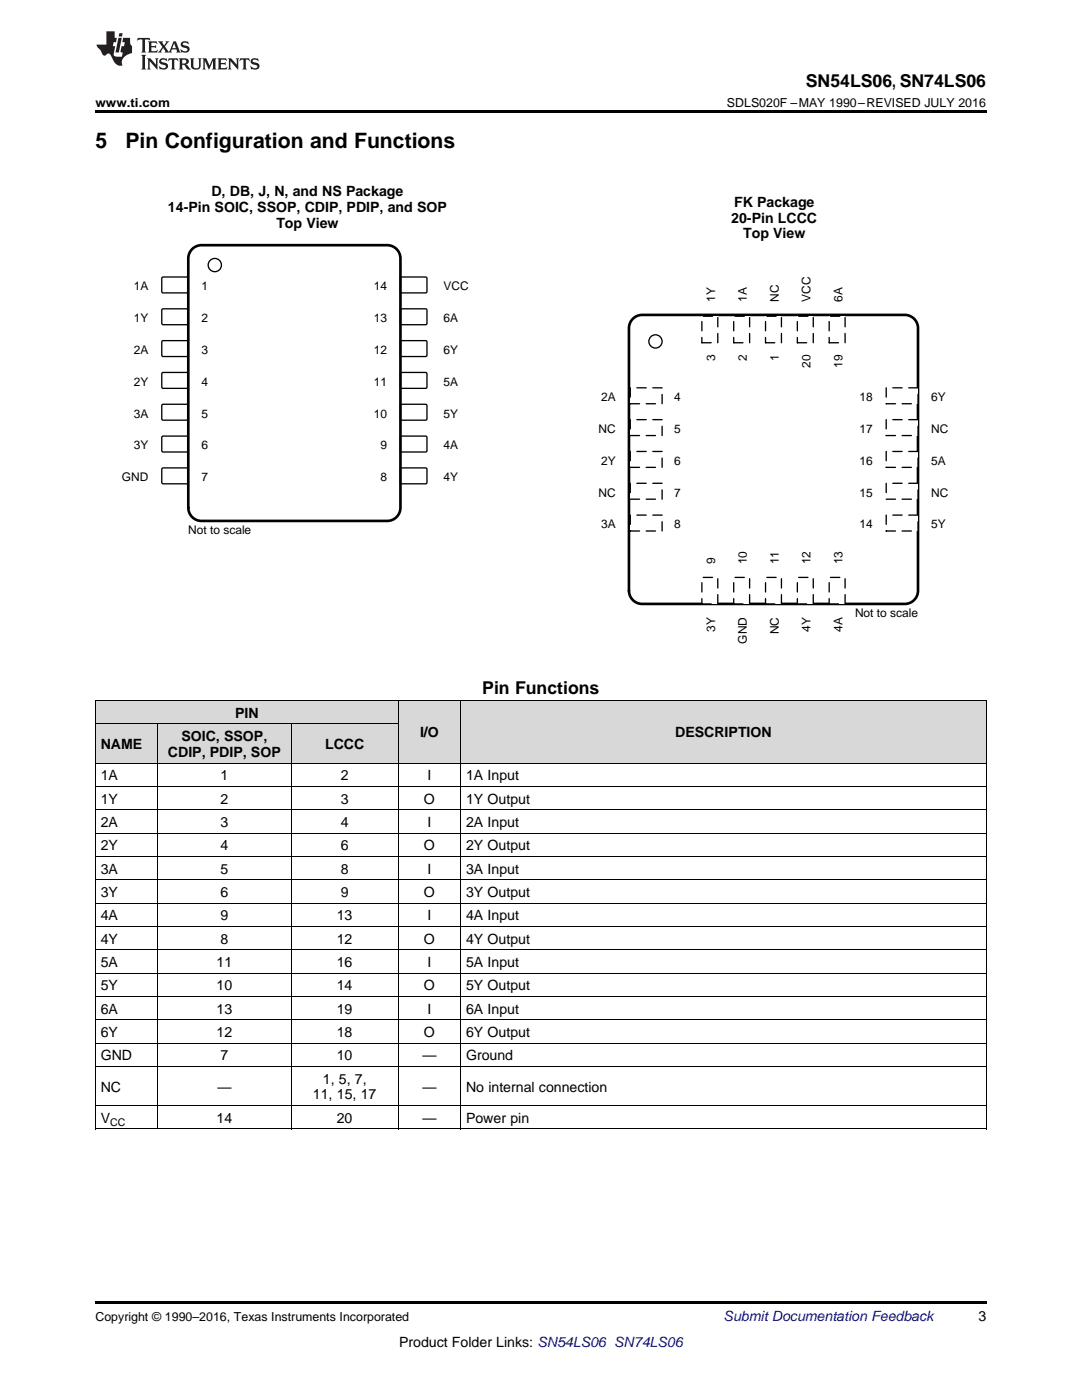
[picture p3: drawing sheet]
<svg xmlns="http://www.w3.org/2000/svg" width="216mm" height="279mm" viewBox="0 0 216 279" stroke-linecap="round" stroke-linejoin="round" font-family="sans-serif">
<g fill="#d8d8d8">
<path d="M79.5 139.8h12.4v12.5h-12.4z"/>
<path d="M91.9 139.8h104.9v12.5h-104.9z"/>
<path d="M19 144.5h12.5v7.8h-12.5z"/>
<path d="M31.5 144.5h26.6v7.8h-26.6z"/>
<path d="M58.1 144.5h21.4v7.8h-21.4z"/>
<path d="M19 139.8h12.5v4.7h-12.5z"/>
<path d="M31.5 139.8h26.6v4.7h-26.6z"/>
<path d="M58.1 139.8h21.4v4.7h-21.4z"/>
</g>
<path d="M19 225.3l.2 .1zM58 225.3l.1 .1zM79.4 225.3l.1 .1zM91.8 225.3l.1 .1zM196.7 225.3l.1 .1zM19 259.7h177.8v.5h-177.8z" fill="#000"/>
<g fill="none" stroke="#000" stroke-width=".2">
<path d="M19 139.8h177.8M19.1 139.8v85.6M79.4 139.8v85.6M91.9 139.8v85.6M196.8 139.8v85.6M19 156.9h177.8M19 152.3h177.8M19 144.4h60.5M31.4 144.5v80.9M58.1 144.5v80.9M19 175.6h177.8M19 170.9h177.8"/>
<path d="M19 166.2h177.8M19 161.6h177.8M19 198.8h177.8M19 194.2h177.8M19 189.5h177.8M19 184.9h177.8M19 180.2h177.8M19 212.8h177.8M19 208.2h177.8M19 203.5h177.8M19 225.3h177.8M19 220.6h177.8"/>
</g>
<circle cx="130.8" cy="68.1" r="1.32" fill="none" stroke="#000" stroke-width=".26"/>
<path d="M126.5 63.4l1-.5 .6-.1h52.4a2.65 2.65 0 0 1 2.7 2.7v52.4a2.65 2.65 0 0 1-2.7 2.6h-52.4a2.65 2.65 0 0 1-2.6-2.6v-52.4a2.64 2.64 0 0 1 1-2.1z" fill="none" stroke="#000" stroke-width=".53"/>
<path d="M125.8 77.4h6.3v3.2h-6.3z" fill-rule="evenodd" fill="#fff"/>
<path d="M125.8 77.4h6.3v3.2h-6.3z" fill="none" stroke="#000" stroke-width=".26" stroke-dasharray="1.9 1.3"/>
<path d="M125.8 83.7h6.3v3.2h-6.3z" fill-rule="evenodd" fill="#fff"/>
<path d="M125.8 83.7h6.3v3.2h-6.3z" fill="none" stroke="#000" stroke-width=".26" stroke-dasharray="1.9 1.3"/>
<path d="M125.8 90.1h6.3v3.2h-6.3z" fill-rule="evenodd" fill="#fff"/>
<path d="M125.8 90.1h6.3v3.2h-6.3z" fill="none" stroke="#000" stroke-width=".26" stroke-dasharray="1.9 1.3"/>
<path d="M125.8 96.4h6.3v3.2h-6.3z" fill-rule="evenodd" fill="#fff"/>
<path d="M125.8 96.4h6.3v3.2h-6.3z" fill="none" stroke="#000" stroke-width=".26" stroke-dasharray="1.9 1.3"/>
<path d="M125.8 102.8h6.3v3.2h-6.3z" fill-rule="evenodd" fill="#fff"/>
<path d="M125.8 102.8h6.3v3.2h-6.3z" fill="none" stroke="#000" stroke-width=".26" stroke-dasharray="1.9 1.3"/>
<path d="M140.1 115.2h3.1v5.3h-3.1z" fill-rule="evenodd" fill="#fff"/>
<path d="M140.1 115.2h3.1v5.3h-3.1z" fill="none" stroke="#000" stroke-width=".26" stroke-dasharray="1.9 1.3"/>
<path d="M146.4 115.2h3.2v5.3h-3.2z" fill-rule="evenodd" fill="#fff"/>
<path d="M146.4 115.2h3.2v5.3h-3.2z" fill="none" stroke="#000" stroke-width=".26" stroke-dasharray="1.9 1.3"/>
<path d="M152.8 115.2h3.1v5.3h-3.1z" fill-rule="evenodd" fill="#fff"/>
<path d="M152.8 115.2h3.1v5.3h-3.1z" fill="none" stroke="#000" stroke-width=".26" stroke-dasharray="1.9 1.3"/>
<path d="M159.1 115.2h3.2v5.3h-3.2z" fill-rule="evenodd" fill="#fff"/>
<path d="M159.1 115.2h3.2v5.3h-3.2z" fill="none" stroke="#000" stroke-width=".26" stroke-dasharray="1.9 1.3"/>
<path d="M165.5 115.2h3.1v5.3h-3.1z" fill-rule="evenodd" fill="#fff"/>
<path d="M165.5 115.2h3.1v5.3h-3.1z" fill="none" stroke="#000" stroke-width=".26" stroke-dasharray="1.9 1.3"/>
<path d="M176.8 102.8h6.4v3.2h-6.4z" fill-rule="evenodd" fill="#fff"/>
<path d="M176.8 102.8h6.4v3.2h-6.4z" fill="none" stroke="#000" stroke-width=".26" stroke-dasharray="1.9 1.3"/>
<path d="M176.8 96.4h6.4v3.2h-6.4z" fill-rule="evenodd" fill="#fff"/>
<path d="M176.8 96.4h6.4v3.2h-6.4z" fill="none" stroke="#000" stroke-width=".26" stroke-dasharray="1.9 1.3"/>
<path d="M176.8 90.1h6.4v3.2h-6.4z" fill-rule="evenodd" fill="#fff"/>
<path d="M176.8 90.1h6.4v3.2h-6.4z" fill="none" stroke="#000" stroke-width=".26" stroke-dasharray="1.9 1.3"/>
<path d="M176.8 83.7h6.4v3.2h-6.4z" fill-rule="evenodd" fill="#fff"/>
<path d="M176.8 83.7h6.4v3.2h-6.4z" fill="none" stroke="#000" stroke-width=".26" stroke-dasharray="1.9 1.3"/>
<path d="M176.8 77.4h6.4v3.2h-6.4z" fill-rule="evenodd" fill="#fff"/>
<path d="M176.8 77.4h6.4v3.2h-6.4z" fill="none" stroke="#000" stroke-width=".26" stroke-dasharray="1.9 1.3"/>
<path d="M165.5 63.1h3.1v5.3h-3.1z" fill-rule="evenodd" fill="#fff"/>
<path d="M165.5 63.1h3.1v5.3h-3.1z" fill="none" stroke="#000" stroke-width=".26" stroke-dasharray="1.9 1.3"/>
<path d="M159.1 63.1h3.2v5.3h-3.2z" fill-rule="evenodd" fill="#fff"/>
<path d="M159.1 63.1h3.2v5.3h-3.2z" fill="none" stroke="#000" stroke-width=".26" stroke-dasharray="1.9 1.3"/>
<path d="M152.8 63.1h3.1v5.3h-3.1z" fill-rule="evenodd" fill="#fff"/>
<path d="M152.8 63.1h3.1v5.3h-3.1z" fill="none" stroke="#000" stroke-width=".26" stroke-dasharray="1.9 1.3"/>
<path d="M146.4 63.1h3.2v5.3h-3.2z" fill-rule="evenodd" fill="#fff"/>
<path d="M146.4 63.1h3.2v5.3h-3.2z" fill="none" stroke="#000" stroke-width=".26" stroke-dasharray="1.9 1.3"/>
<path d="M140.1 63.1h3.1v5.3h-3.1z" fill-rule="evenodd" fill="#fff"/>
<path d="M140.1 63.1h3.1v5.3h-3.1z" fill="none" stroke="#000" stroke-width=".26" stroke-dasharray="1.9 1.3"/>
<path d="M32.4 55.3h5l.2 .2-.1 2.8-.2 .2-4.9-.1-.1-.2v-2.7z" fill-rule="evenodd" fill="#fff"/>
<path d="M32.4 55.3h5l.2 .2-.1 2.8-.2 .2-4.9-.1-.1-.2v-2.7z" fill="none" stroke="#000" stroke-width=".26"/>
<path d="M79.9 55.4l.3-.1h4.9l.1 .2v2.8l-.3 .2-4.9-.1-.1-.2z" fill-rule="evenodd" fill="#fff"/>
<path d="M79.9 55.4l.3-.1h4.9l.1 .2v2.8l-.3 .2-4.9-.1-.1-.2z" fill="none" stroke="#000" stroke-width=".26"/>
<path d="M32.4 61.7h5l.2 .2-.1 2.8-.2 .1h-4.9l-.1-.3v-2.6z" fill-rule="evenodd" fill="#fff"/>
<path d="M32.4 61.7h5l.2 .2-.1 2.8-.2 .1h-4.9l-.1-.3v-2.6z" fill="none" stroke="#000" stroke-width=".26"/>
<path d="M79.9 61.8l.3-.2 4.9 .1 .1 .2v2.8l-.3 .1h-4.9l-.1-.3z" fill-rule="evenodd" fill="#fff"/>
<path d="M79.9 61.8l.3-.2 4.9 .1 .1 .2v2.8l-.3 .1h-4.9l-.1-.3z" fill="none" stroke="#000" stroke-width=".26"/>
<path d="M32.4 68h5l.2 .2-.1 2.8-.2 .2-4.9-.1-.1-.2v-2.7z" fill-rule="evenodd" fill="#fff"/>
<path d="M32.4 68h5l.2 .2-.1 2.8-.2 .2-4.9-.1-.1-.2v-2.7z" fill="none" stroke="#000" stroke-width=".26"/>
<path d="M79.9 68.1l.3-.1h4.9l.1 .2v2.8l-.3 .2-4.9-.1-.1-.2z" fill-rule="evenodd" fill="#fff"/>
<path d="M79.9 68.1l.3-.1h4.9l.1 .2v2.8l-.3 .2-4.9-.1-.1-.2z" fill="none" stroke="#000" stroke-width=".26"/>
<path d="M32.3 74.5l.2-.2 4.9 .1 .2 .2-.1 2.8-.2 .1h-4.9l-.1-.3z" fill-rule="evenodd" fill="#fff"/>
<path d="M32.3 74.5l.2-.2 4.9 .1 .2 .2-.1 2.8-.2 .1h-4.9l-.1-.3z" fill="none" stroke="#000" stroke-width=".26"/>
<path d="M79.9 74.5l.3-.2 4.9 .1 .1 .2v2.8l-.3 .1h-4.9l-.1-.3z" fill-rule="evenodd" fill="#fff"/>
<path d="M79.9 74.5l.3-.2 4.9 .1 .1 .2v2.8l-.3 .1h-4.9l-.1-.3z" fill="none" stroke="#000" stroke-width=".26"/>
<path d="M32.3 80.8l.2-.1h4.9l.2 .2-.1 2.8-.2 .2-4.9-.1-.1-.2z" fill-rule="evenodd" fill="#fff"/>
<path d="M32.3 80.8l.2-.1h4.9l.2 .2-.1 2.8-.2 .2-4.9-.1-.1-.2z" fill="none" stroke="#000" stroke-width=".26"/>
<path d="M79.9 80.8l.3-.1h4.9l.1 .2v2.8l-.3 .2-4.9-.1-.1-.2z" fill-rule="evenodd" fill="#fff"/>
<path d="M79.9 80.8l.3-.1h4.9l.1 .2v2.8l-.3 .2-4.9-.1-.1-.2z" fill="none" stroke="#000" stroke-width=".26"/>
<path d="M32.3 87.2l.2-.2 4.9 .1 .2 .2-.1 2.8-.2 .1h-4.9l-.1-.3z" fill-rule="evenodd" fill="#fff"/>
<path d="M32.3 87.2l.2-.2 4.9 .1 .2 .2-.1 2.8-.2 .1h-4.9l-.1-.3z" fill="none" stroke="#000" stroke-width=".26"/>
<path d="M79.9 87.2l.3-.2 4.9 .1 .1 .2v2.8l-.3 .1h-4.9l-.1-.3z" fill-rule="evenodd" fill="#fff"/>
<path d="M79.9 87.2l.3-.2 4.9 .1 .1 .2v2.8l-.3 .1h-4.9l-.1-.3z" fill="none" stroke="#000" stroke-width=".26"/>
<path d="M32.3 93.5l.2-.1h4.9l.2 .2-.1 2.8-.2 .2-4.9-.1-.1-.2z" fill-rule="evenodd" fill="#fff"/>
<path d="M32.3 93.5l.2-.1h4.9l.2 .2-.1 2.8-.2 .2-4.9-.1-.1-.2z" fill="none" stroke="#000" stroke-width=".26"/>
<path d="M79.9 93.5l.3-.1h4.9l.1 .2v2.8l-.3 .2-4.9-.1-.1-.2z" fill-rule="evenodd" fill="#fff"/>
<g fill="none" stroke="#000" stroke-width=".26">
<path d="M79.9 93.5l.3-.1h4.9l.1 .2v2.8l-.3 .2-4.9-.1-.1-.2z"/>
<circle cx="42.9" cy="52.9" r="1.32"/>
</g>
<path d="M38.6 49.5l1-.5 .6-.1h37.1a2.65 2.65 0 0 1 2.6 2.7v49.7a2.65 2.65 0 0 1-2.6 2.7h-37.1a2.65 2.65 0 0 1-2.6-2.7v-49.7a2.64 2.64 0 0 1 1-2.1z" fill="none" stroke="#000" stroke-width=".53"/>
<path d="M19 22h177.8v.5h-177.8z" fill="#000"/>
<g fill="#231f20">
<path d="M27.5 7.6l-.1 .5 .4-.2h.6v.1v2.1l-.2 .4h1l-.3-.4v-2.1l.1-.1h.5l.5 .2-.2-.5zM29.5 8.3l.2 .3v1.5l-.2 .4h1.8l.2-.6a1.04 1.04 0 0 1-1.3 .2v-.7h.6l.3 .2v-.6l-.3 .2h-.6v-.6l.8-.1 .4 .3-.2-.5zM31.5 8.3l.9 1.1-.9 1.1h.8l-.2-.2 .5-.7 .4 .7-.2 .2h1.5l-.1-.2 .1-.4h.9l.1 .4-.2 .2h1l-.3-.3-.7-1.9h-.5l-.9 2-.8-1 .9-1h-.8l.1 .3-.3 .5-.4-.6 .2-.2zM34.7 8.6l.4 1h-.7zM36.3 8.4a.63 .63 0 0 0-.2 .7 .63 .63 0 0 0 .6 .4l.6 .2 .1 .2a.75 .75 0 0 1-.7 .4 .75 .75 0 0 1-.6-.5l.1 .7 .1-.1a1.11 1.11 0 0 0 1.5-.6 1.13 1.13 0 0 0-1.2-.8l-.1-.4a1.04 1.04 0 0 1 1.2 .2l-.2-.5-.1 .1-.5-.2zM28.2 10.9l.2 .4v2.2l-.2 .4h1l-.3-.4v-2.2l.3-.4zM29.3 11.6l.3 .4v1.5l-.3 .4h.8l-.2-.4v-1.3l1.5 1.7v-1.9l.2-.4h-.7l.2 .4v.9l-1.1-1.3zM32 11.8a.62 .62 0 0 0-.2 .7 .62 .62 0 0 0 .6 .4l.6 .1 .1 .3a.76 .76 0 0 1-.7 .3 .76 .76 0 0 1-.6-.4l.1 .7 .1-.1a1.11 1.11 0 0 0 1.5-.6 1.13 1.13 0 0 0-1.2-.8l-.1-.4a1.04 1.04 0 0 1 1.2 .2l-.2-.6-.1 .1-.5-.1zM33.7 11.6l-.2 .6a.61 .61 0 0 1 .8-.3v1.6l-.2 .4h.9l-.2-.4v-1.6a.63 .63 0 0 1 .8 .3l-.2-.6zM35.6 11.6l.3 .4v1.5l-.3 .4h1l-.2-.2v-.8l.5 .2a.76 .76 0 0 0 1.2 .7l-1-1a.58 .58 0 0 0 .6-.5 .58 .58 0 0 0-.5-.6zM36.4 11.9h.1a.45 .45 0 0 1 .5 .1 .45 .45 0 0 1 .1 .5l-.7 .2zM37.9 11.6l.2 .2a2.17 2.17 0 0 0 .3 1.9 .99 .99 0 0 0 1.6-.6v-1.1l.2-.4h-.7l.2 .2a1.92 1.92 0 0 1-.2 1.8 .6 .6 0 0 1-.9-.5v-1.1l.2-.4zM40.4 11.6l.2 .4v1.5l-.2 .4h.7l-.2-.4v-1.4l.8 1.8 .8-1.8v1.4l-.2 .4h.9l-.2-.4v-1.5l.2-.4h-.8l-.6 1.5-.6-1.5zM43.4 11.6l.2 .4v1.5l-.2 .4h1.8l.2-.6a1.04 1.04 0 0 1-1.3 .1v-.6h.5l.4 .2v-.6l-.4 .2h-.5v-.7h.8l.3 .3-.1-.6zM45.5 11.6l.2 .4v1.5l-.2 .4h.7l-.2-.4v-1.3l1.5 1.7v-1.9l.2-.4h-.7l.2 .4v.9l-1.1-1.3zM47.9 11.6l-.1 .6a.61 .61 0 0 1 .8-.3v1.6l-.3 .4h1l-.3-.4 .1-1.6a.63 .63 0 0 1 .7 .3l-.1-.6zM50.2 11.8a.62 .62 0 0 0-.2 .7 .62 .62 0 0 0 .6 .4l.6 .1 .2 .3a.76 .76 0 0 1-.8 .3 .76 .76 0 0 1-.6-.4l.1 .7 .2-.1a1.11 1.11 0 0 0 1.5-.6 1.13 1.13 0 0 0-1.3-.8l-.1-.4a1.04 1.04 0 0 1 1.2 .2l-.1-.6-.2 .1-.5-.1z"/>
<path d="M21.2 6.3v2.6h-1.9l.1 .4 .7 .9a.91 .91 0 0 0 1 .8 .56 .56 0 0 1 .5-.3 .56 .56 0 0 1 .5 .3l.4 .8a1.53 1.53 0 0 0 1.9 1.2 1.54 1.54 0 0 1 1-2.1l.9-.3v-1.4a1.52 1.52 0 0 1-.3-1.6h-1.4l-.2 .8h.5l-.2 .8h-.4l-.2 1v.2l.4 .1-.2 .8a1.93 1.93 0 0 1-1.6-.3l.3-1.8h-.5l.2-.8h.4l.2-.8h-.4v-1.3zM23.6 7.6l-.6 2.9h.7l.6-2.9zM23.8 6.6l-.1 .7h.6l.2-.7z"/>
</g>
<g font-size="4.2">
<text x="19" y="29.6">5</text>
<text x="25" y="29.6">Pin Configuration and Functions</text>
</g>
<g font-size="3.5">
<text x="160.8" y="17.3">SN54LS06, SN74LS06</text>
<text x="96.2" y="138.6">Pin Functions</text>
</g>
<g font-size="2.8">
<text x="42.2" y="39.1">D, DB, J, N, and NS Package</text>
<text x="146.5" y="41.2">FK Package</text>
<text x="33.5" y="42.3">14-Pin SOIC, SSOP, CDIP, PDIP, and SOP</text>
<text x="55.1" y="45.4">Top View</text>
<text x="145.9" y="44.4">20-Pin LCCC</text>
<text x="148.3" y="47.6">Top View</text>
<text x="46.9" y="143.2">PIN</text>
<text x="20.1" y="149.5">NAME</text>
<text x="36.2" y="147.9">SOIC, SSOP,</text>
<text x="64.9" y="149.5">LCCC</text>
<text x="83.8" y="147.1">I/O</text>
<text x="134.7" y="147.1">DESCRIPTION</text>
<text x="20.1" y="155.7">1A</text>
<text x="33.5" y="151.1">CDIP, PDIP, SOP</text>
<text x="44" y="155.7">1</text>
<text x="68" y="155.7">2</text>
<text x="85.3" y="155.7">I</text>
<text x="93" y="155.7">1A Input</text>
<text x="20.1" y="160.4">1Y</text>
<text x="44" y="160.4">2</text>
<text x="68" y="160.4">3</text>
<text x="84.6" y="160.4">O</text>
<text x="93" y="160.4">1Y Output</text>
<text x="20.1" y="165">2A</text>
<text x="44" y="165">3</text>
<text x="68" y="165">4</text>
<text x="85.3" y="165">I</text>
<text x="93" y="165">2A Input</text>
<text x="20.1" y="169.7">2Y</text>
<text x="44" y="169.7">4</text>
<text x="68" y="169.7">6</text>
<text x="84.6" y="169.7">O</text>
<text x="93" y="169.7">2Y Output</text>
<text x="20.1" y="174.3">3A</text>
<text x="20.1" y="179">3Y</text>
<text x="44" y="174.3">5</text>
<text x="44" y="179">6</text>
<text x="68" y="174.3">8</text>
<text x="68" y="179">9</text>
<text x="84.6" y="179">O</text>
<text x="85.3" y="174.3">I</text>
<text x="93" y="174.3">3A Input</text>
<text x="93" y="179">3Y Output</text>
<text x="20.1" y="183.7">4A</text>
<text x="44" y="183.7">9</text>
<text x="67.2" y="183.7">13</text>
<text x="85.3" y="183.7">I</text>
<text x="93" y="183.7">4A Input</text>
<text x="20.1" y="188.3">4Y</text>
<text x="44" y="188.3">8</text>
<text x="67.2" y="188.3">12</text>
<text x="84.6" y="188.3">O</text>
<text x="93" y="188.3">4Y Output</text>
<text x="20.1" y="193">5A</text>
<text x="20.1" y="197.6">5Y</text>
<text x="43.2" y="193">11</text>
<text x="43.2" y="197.6">10</text>
<text x="67.2" y="193">16</text>
<text x="67.2" y="197.6">14</text>
<text x="84.6" y="197.6">O</text>
<text x="85.3" y="193">I</text>
<text x="93" y="193">5A Input</text>
<text x="93" y="197.6">5Y Output</text>
<text x="20.1" y="202.3">6A</text>
<text x="43.2" y="202.3">13</text>
<text x="67.2" y="202.3">19</text>
<text x="85.3" y="202.3">I</text>
<text x="93" y="202.3">6A Input</text>
<text x="20.1" y="206.9">6Y</text>
<text x="43.2" y="206.9">12</text>
<text x="67.2" y="206.9">18</text>
<text x="84.6" y="206.9">O</text>
<text x="93" y="206.9">6Y Output</text>
<text x="20.1" y="211.6">GND</text>
<text x="44" y="211.6">7</text>
<text x="67.2" y="211.6">10</text>
<text x="84.3" y="211.6">—</text>
<text x="93" y="211.6">Ground</text>
<text x="20.1" y="217.8">NC</text>
<text x="43.4" y="217.8">—</text>
<text x="62.4" y="219.4">11, 15, 17</text>
<text x="64.4" y="216.3">1, 5, 7,</text>
<text x="84.3" y="217.8">—</text>
<text x="93" y="217.8">No internal connection</text>
<text x="20.1" y="224.1">V</text>
<text x="43.2" y="224.1">14</text>
<text x="67.2" y="224.1">20</text>
<text x="84.3" y="224.1">—</text>
<text x="93" y="224.1">Power pin</text>
<text x="195.3" y="263.6">3</text>
<text x="79.6" y="268.9">Product Folder Links: SN54LS06 SN74LS06</text>
</g>
<text font-size="2.8" fill="#0000c8" x="144.4" y="263.6">Submit Documentation Feedback</text>
<g font-size="2.5">
<text x="19" y="21.4">www.ti.com</text>
<text x="145.1" y="21.4">SDLS020F –MAY 1990–REVISED JULY 2016</text>
<text x="19" y="263.6">Copyright © 1990–2016, Texas Instruments Incorporated</text>
</g>
<g font-size="2.4">
<text x="26.7" y="57.9">1A</text>
<text x="40.2" y="57.9">1</text>
<text x="74.6" y="57.9">14</text>
<text x="88.5" y="57.9">VCC</text>
<text x="26.7" y="64.3">1Y</text>
<text x="40.2" y="64.3">2</text>
<text x="74.6" y="64.3">13</text>
<text x="88.5" y="64.3">6A</text>
<text x="142.7" y="60.2" transform="rotate(-90 142.7 60.2)">1Y</text>
<text x="149" y="60.2" transform="rotate(-90 149 60.2)">1A</text>
<text x="155.4" y="60.2" transform="rotate(-90 155.4 60.2)">NC</text>
<text x="161.7" y="60.2" transform="rotate(-90 161.7 60.2)">VCC</text>
<text x="168.1" y="60.2" transform="rotate(-90 168.1 60.2)">6A</text>
<text x="26.7" y="70.6">2A</text>
<text x="40.2" y="70.6">3</text>
<text x="74.6" y="70.6">12</text>
<text x="88.5" y="70.6">6Y</text>
<text x="26.7" y="77">2Y</text>
<text x="40.2" y="77">4</text>
<text x="74.6" y="77">11</text>
<text x="88.5" y="77">5A</text>
<text x="142.7" y="72.1" transform="rotate(-90 142.7 72.1)">3</text>
<text x="149" y="72.1" transform="rotate(-90 149 72.1)">2</text>
<text x="155.4" y="72.1" transform="rotate(-90 155.4 72.1)">1</text>
<text x="161.7" y="73.4" transform="rotate(-90 161.7 73.4)">20</text>
<text x="168.1" y="73.4" transform="rotate(-90 168.1 73.4)">19</text>
<text x="26.7" y="83.3">3A</text>
<text x="40.2" y="83.3">5</text>
<text x="74.6" y="83.3">10</text>
<text x="88.5" y="83.3">5Y</text>
<text x="119.9" y="80">2A</text>
<text x="134.5" y="80">4</text>
<text x="171.5" y="80">18</text>
<text x="185.8" y="80">6Y</text>
<text x="26.7" y="89.7">3Y</text>
<text x="40.2" y="89.7">6</text>
<text x="75.9" y="89.7">9</text>
<text x="88.5" y="89.7">4A</text>
<text x="119.4" y="86.4">NC</text>
<text x="134.5" y="86.4">5</text>
<text x="171.5" y="86.4">17</text>
<text x="185.8" y="86.4">NC</text>
<text x="119.9" y="92.7">2Y</text>
<text x="134.5" y="92.7">6</text>
<text x="171.5" y="92.7">16</text>
<text x="185.8" y="92.7">5A</text>
<text x="24.3" y="96">GND</text>
<text x="40.2" y="96">7</text>
<text x="75.9" y="96">8</text>
<text x="88.5" y="96">4Y</text>
<text x="119.4" y="99.1">NC</text>
<text x="134.5" y="99.1">7</text>
<text x="171.5" y="99.1">15</text>
<text x="185.8" y="99.1">NC</text>
<text x="37.6" y="106.6">Not to scale</text>
<text x="119.9" y="105.4">3A</text>
<text x="134.5" y="105.4">8</text>
<text x="171.5" y="105.4">14</text>
<text x="185.8" y="105.4">5Y</text>
<text x="142.7" y="112.6" transform="rotate(-90 142.7 112.6)">9</text>
<text x="149" y="112.6" transform="rotate(-90 149 112.6)">10</text>
<text x="155.4" y="112.6" transform="rotate(-90 155.4 112.6)">11</text>
<text x="161.7" y="112.6" transform="rotate(-90 161.7 112.6)">12</text>
<text x="168.1" y="112.6" transform="rotate(-90 168.1 112.6)">13</text>
<text x="170.6" y="123.2">Not to scale</text>
<text x="142.7" y="126.1" transform="rotate(-90 142.7 126.1)">3Y</text>
<text x="149" y="128.5" transform="rotate(-90 149 128.5)">GND</text>
<text x="155.4" y="126.6" transform="rotate(-90 155.4 126.6)">NC</text>
<text x="161.7" y="126.1" transform="rotate(-90 161.7 126.1)">4Y</text>
<text x="168.1" y="126.1" transform="rotate(-90 168.1 126.1)">4A</text>
</g>
<text font-size="2.1" x="22" y="224.6">CC</text>
</svg>
